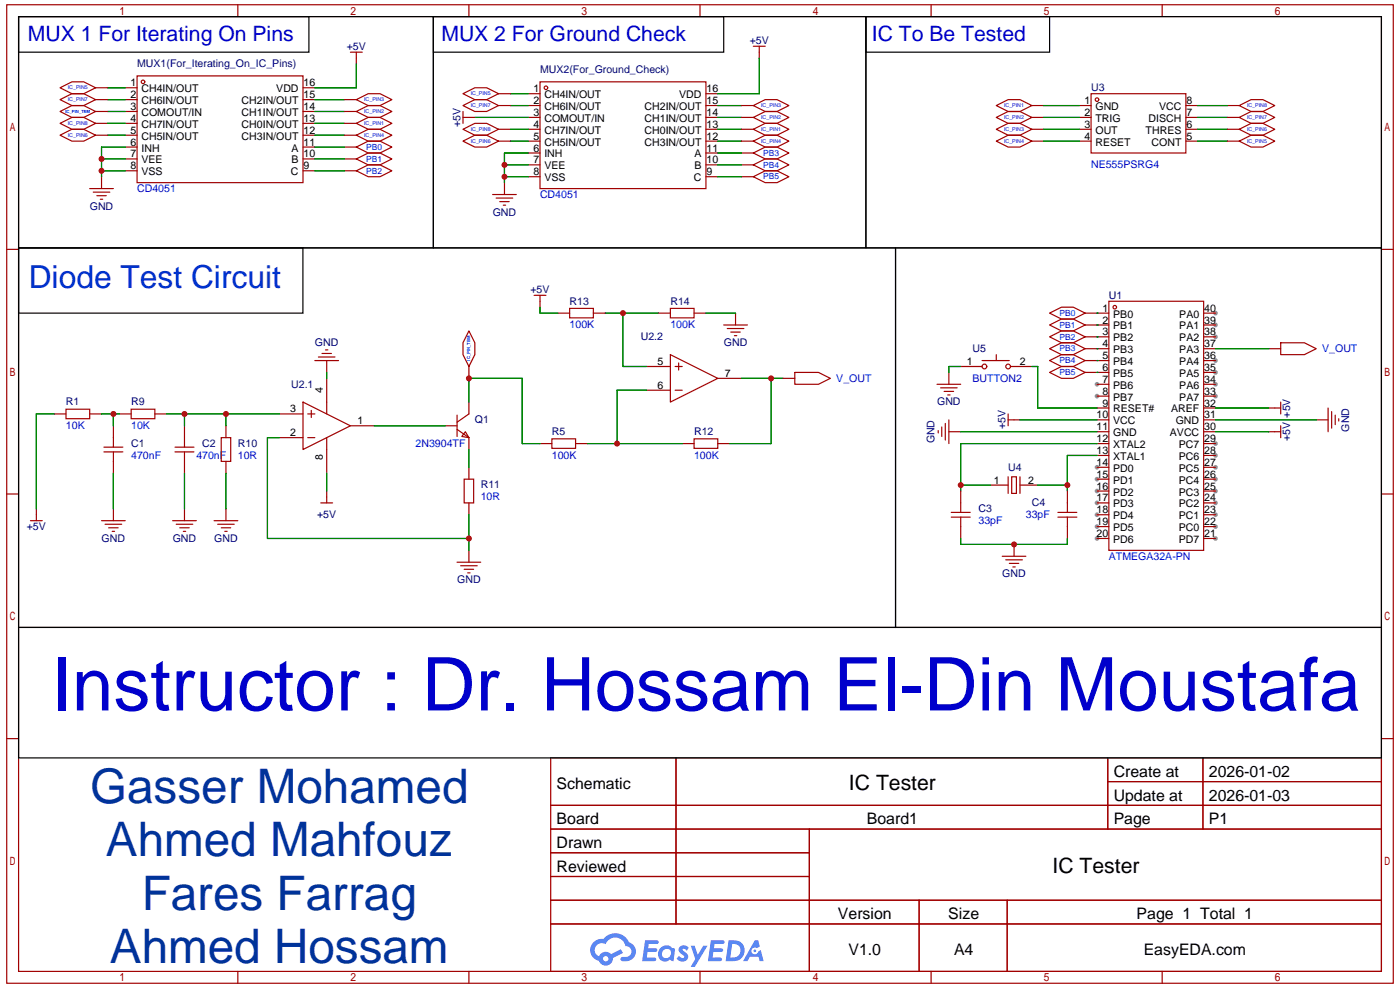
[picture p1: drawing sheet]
<svg xmlns="http://www.w3.org/2000/svg" width="297mm" height="210mm" viewBox="0 0 297 210" stroke-linecap="round" stroke-linejoin="round" font-family="sans-serif">
<g fill="#999">
<circle cx="232.9" cy="81.5" r=".5"/>
<circle cx="232.9" cy="84" r=".5"/>
<circle cx="232.9" cy="99.1" r=".5"/>
<circle cx="232.9" cy="101.6" r=".5"/>
<circle cx="232.9" cy="104.1" r=".5"/>
<circle cx="232.9" cy="106.7" r=".5"/>
<circle cx="232.9" cy="109.2" r=".5"/>
<circle cx="232.9" cy="111.7" r=".5"/>
<circle cx="232.9" cy="114.2" r=".5"/>
<circle cx="258" cy="114.2" r=".5"/>
<circle cx="258" cy="111.7" r=".5"/>
<circle cx="258" cy="109.2" r=".5"/>
<circle cx="258" cy="106.7" r=".5"/>
<circle cx="258" cy="104.1" r=".5"/>
<circle cx="258" cy="101.6" r=".5"/>
<circle cx="258" cy="99.1" r=".5"/>
<circle cx="258" cy="96.6" r=".5"/>
<circle cx="258" cy="94.1" r=".5"/>
<circle cx="258" cy="84" r=".5"/>
<circle cx="258" cy="81.5" r=".5"/>
<circle cx="258" cy="79" r=".5"/>
<circle cx="258" cy="76.5" r=".5"/>
<circle cx="258" cy="71.4" r=".5"/>
<circle cx="258" cy="68.9" r=".5"/>
<circle cx="258" cy="66.4" r=".5"/>
</g>
<g fill="none" stroke="#a10000" stroke-width=".25">
<path d="M1.4 1h294.4v207.5h-294.4zM3.9 3.5h289.3v202.5h-289.3zM50.5 1v2.5M99.5 1v2.5M148.6 1v2.5M197.6 1v2.5M246.7 1v2.5M1.4 52.9h2.5M293.2 52.9h2.6M1.4 104.8h2.5M293.2 104.8h2.6M1.4 156.7h2.5"/>
<path d="M293.2 156.7h2.6M116.9 160.7h176.3v45.3h-176.3zM116.9 170.8h176.3M116.9 175.8h176.3M143.5 160.7v35.3M171.8 175.8v30.2M235.1 160.7v15.1M235.1 165.8h58.1M255.4 160.7v15.1M116.9 180.9h54.9M116.9 190.9h176.3M116.9 185.9h54.9"/>
<path d="M116.9 196h176.3M195.1 190.9v15.1M213.8 190.9v15.1M50.5 206v2.5M99.5 206v2.5M148.6 206v2.5M197.6 206v2.5M246.7 206v2.5"/>
</g>
<g fill="#5487ff">
<path d="M144.4 200.8a1.29 1.29 0 0 1 1.8 .2l-.4 .7a.54 .54 0 0 0-.9-.3l.1 .2a1.27 1.27 0 0 1 .8 2 1.52 1.52 0 0 1-2.2-.3l.5-.6 .8 .5a.31 .31 0 0 0 .4-.3 .31 .31 0 0 0-.3-.3 1.11 1.11 0 0 1-.6-1.8z"/>
<path d="M146.6 200.6h.8l.7 1.9 1.2-1.9h.9l-2.7 4.5h-.9l1-1.7z"/>
<path d="M136.9 199.4h1.7a1.29 1.29 0 0 1 1.2 .2 .39 .39 0 0 1-.4 .6h-1.7l-.1 .9h1.6a.39 .39 0 0 1 .3 .5 .39 .39 0 0 1-.4 .3h-1.6l-.2 1.2h1.3a.45 .45 0 0 1 .5 .1 .45 .45 0 0 1 .2 .5l-.4 .2h-2.6z"/>
<path d="M150.9 199.4h1.6a1.31 1.31 0 0 1 1.3 .2 .39 .39 0 0 1-.4 .6h-1.7l-.2 .9h1.7a.39 .39 0 0 1 .3 .5 .39 .39 0 0 1-.4 .3h-1.7l-.1 1.2h1.3a.45 .45 0 0 1 .5 .1 .45 .45 0 0 1 .1 .5l-.3 .2h-2.6z"/>
<path d="M160.2 199.4h.7l.4 1.4-.6 .3a.75 .75 0 0 0-1.1 .3 .75 .75 0 0 0 .4 1 .75 .75 0 0 0 1-.6l.5-.3 .6 2.4h-.8l-.3-1h-1.8l-.5 1h-1z"/>
<path d="M154.7 199.4l-.7 4.5h1.5a2.25 2.25 0 0 0 2.6-2.3 2.25 2.25 0 0 0-2.7-2.2zM155.4 200.2a1.49 1.49 0 0 1 1.8 1.5 1.49 1.49 0 0 1-1.9 1.4h-.3z"/>
<path d="M140.1 201.2a1.57 1.57 0 0 0-.1 2.2 1.57 1.57 0 0 0 2.2 .1l.8 .4 .3-2.5-.2-.3h-.4a1.58 1.58 0 0 0-2.6 .1zM140.8 201.6a.97 .97 0 0 1 1.6 .4 .97 .97 0 0 1-1 1.2 .93 .93 0 0 1-.9-.6 .93 .93 0 0 1 .3-1z"/>
<path d="M126 199.8a2.34 2.34 0 0 0 1.1 4 1.53 1.53 0 0 0 1.8 1 1.53 1.53 0 0 0 1.2-1.6l2.1-1.1-.4-.8-2.1 1.1a1.56 1.56 0 0 0-2.6 .4 1.48 1.48 0 0 1-.7-2 1.48 1.48 0 0 1 2.2-.5 2.21 2.21 0 0 1 2.2-1.4 2.21 2.21 0 0 1 2 1.8 1.15 1.15 0 0 1 1.2 1 1.15 1.15 0 0 1-1 1.3h-.7a.46 .46 0 0 0-.6 .3 .46 .46 0 0 0 .4 .6 2.15 2.15 0 0 0 2.5-1 2.15 2.15 0 0 0-.3-2.6l-.8-.4a3.2 3.2 0 0 0-5.4-.8l-1.1 .1zM128 203.3a.6 .6 0 0 1 1.2 0 .6 .6 0 0 1-1.2 0z"/>
<circle cx="160.2" cy="201.7" r=".28"/>
</g>
<g fill="none" stroke="#a10000" stroke-width=".25">
<path d="M12.7 18.6l2.6-1.2h2.5l2.5 1.2-2.5 1.3h-2.5zM20.3 18.6h2.5M26.6 18.6h2.5M29.1 16.1h35.2v22.6h-35.2zM64.3 18.6h2.5M74.4 11.1h2.5M75.6 11.1v2.5M98.3 19.9l2.5-1.3h2.5l2.5 1.3-2.5 1.2h-2.5zM105.8 19.9h2.5M112.1 19.9h2.5M114.6 17.4h35.2v22.6h-35.2zM149.8 19.9h2.6"/>
<path d="M159.9 9.8h2.5M161.2 9.8v2.5M231.6 19.9h20.1v12.6h-20.1zM12.7 26.2l2.6-1.3h2.5l2.5 1.3-2.5 1.2h-2.5zM12.7 28.7l2.6-1.3h2.5l2.5 1.3-2.5 1.2h-2.5zM12.7 23.6l2.6-1.2h2.5l2.5 1.2-2.5 1.3h-2.5zM12.7 21.1l2.6-1.2h2.5l2.5 1.2-2.5 1.3h-2.5zM19 40h5.1M20.3 21.1h2.5M20.3 23.6h2.5M20.3 26.2h2.5M20.3 28.7h2.5"/>
<path d="M21.6 37.5v2.5M26.6 21.1h2.5M26.6 23.6h2.5M26.6 26.2h2.5M26.6 28.7h2.5M26.6 31.2h2.5M26.6 33.7h2.5M26.6 36.2h2.5M64.3 21.1h2.5M64.3 23.6h2.5M64.3 26.2h2.5M64.3 28.7h2.5"/>
<path d="M64.3 31.2h2.5M64.3 33.7h2.5M64.3 36.2h2.5M73.1 21.1h2.5M73.1 23.6h2.5M73.1 26.2h2.5M73.1 28.7h2.5M73.1 31.2h2.5M73.1 33.7h2.5M73.1 36.2h2.5M75.6 36.2l2.6-1.2h2.5l2.5 1.2-2.5 1.3h-2.5zM75.6 33.7l2.6-1.2h2.5l2.5 1.2-2.5 1.3h-2.5z"/>
<path d="M75.6 31.2l2.6-1.3h2.5l2.5 1.3-2.5 1.3h-2.5zM75.6 21.1l2.6-1.2h2.5l2.5 1.2-2.5 1.3h-2.5zM75.6 23.6l2.6-1.2h2.5l2.5 1.2-2.5 1.3h-2.5zM75.6 26.2l2.6-1.3h2.5l2.5 1.3-2.5 1.2h-2.5zM75.6 28.7l2.6-1.3h2.5l2.5 1.3-2.5 1.2h-2.5zM98.3 27.4l2.5-1.2h2.5l2.5 1.2-2.5 1.3h-2.5zM98.3 29.9l2.5-1.2h2.5l2.5 1.2-2.5 1.3h-2.5zM98.3 22.4l2.5-1.3h2.5l2.5 1.3-2.5 1.2h-2.5zM98.3 24.9h2.5M98.3 23.6v2.6M105.8 22.4h2.5M105.8 27.4h2.5"/>
<path d="M105.8 29.9h2.5M107.1 38.7v2.6M112.1 22.4h2.5M112.1 24.9h2.5M112.1 27.4h2.5M112.1 29.9h2.5M112.1 32.5h2.5M112.1 35h2.5M112.1 37.5h2.5M149.8 22.4h2.6M149.8 24.9h2.6M149.8 27.4h2.6"/>
<path d="M149.8 29.9h2.6M149.8 32.5h2.6M149.8 35h2.6M149.8 37.5h2.6M157.4 22.4h2.5M157.4 24.9h2.5M157.4 27.4h2.5M157.4 29.9h2.5M157.4 32.5h2.5M157.4 35h2.5M157.4 37.5h2.5M159.9 32.5l2.5-1.3h2.5l2.6 1.3-2.6 1.2h-2.5z"/>
<path d="M159.9 35l2.5-1.3h2.5l2.6 1.3-2.6 1.2h-2.5zM159.9 37.5l2.5-1.3h2.5l2.6 1.3-2.6 1.2h-2.5zM159.9 22.4l2.5-1.3h2.5l2.6 1.3-2.6 1.2h-2.5zM159.9 24.9l2.5-1.3h2.5l2.6 1.3-2.6 1.3h-2.5zM159.9 27.4l2.5-1.2h2.5l2.6 1.2-2.6 1.3h-2.5zM159.9 29.9l2.5-1.2h2.5l2.6 1.2-2.6 1.3h-2.5zM211.5 27.4l2.5-1.2h2.5l2.5 1.2-2.5 1.3h-2.5zM211.5 24.9l2.5-1.3h2.5l2.5 1.3-2.5 1.3h-2.5zM211.5 22.4l2.5-1.3h2.5l2.5 1.3-2.5 1.2h-2.5zM211.5 29.9l2.5-1.2h2.5l2.5 1.2-2.5 1.3h-2.5zM219 22.4h2.5M219 24.9h2.5"/>
<path d="M219 27.4h2.5M219 29.9h2.5M229.1 22.4h2.5M229.1 24.9h2.5M229.1 27.4h2.5M229.1 29.9h2.5M251.7 22.4h2.5M251.7 24.9h2.5M251.7 27.4h2.5M251.7 29.9h2.5M260.5 22.4h2.6M260.5 24.9h2.6"/>
<path d="M260.5 27.4h2.6M260.5 29.9h2.6M263.1 22.4l2.5-1.3h2.5l2.5 1.3-2.5 1.2h-2.5zM263.1 27.4l2.5-1.2h2.5l2.5 1.2-2.5 1.3h-2.5zM263.1 24.9l2.5-1.3h2.5l2.5 1.3-2.5 1.3h-2.5zM263.1 29.9l2.5-1.2h2.5l2.5 1.2-2.5 1.3h-2.5zM19.8 40.8h3.5M20.5 41.5h2.1M21.3 42.3h.5M104.6 41.3h5M105.3 42h3.5M106.1 42.8h2"/>
<path d="M106.8 43.5h.5M66.8 76.5h5.1M67.6 75.7h3.5M68.3 75h2.1M69.1 74.2h.5M69.3 76.5v2.5M99.5 70.2l1.3 2.5v2.5l-1.3 2.5-1.2-2.5v-2.5zM99.5 77.7v2.5M113.4 62.6h2.5M114.6 62.6v2.6M118.4 66.4h2.5M120.9 65.4h5v2h-5z"/>
<path d="M125.9 66.4h2.6M137.3 77.7h5M139.8 66.4h2.5M142.3 65.4h5v2h-5zM142.3 75.2l10.1 5-10.1 5.1zM143.3 77.7h1.5M144.1 77v1.5M147.3 66.4h2.5M153.6 68.9h5.1M154.4 69.7h3.5M155.1 70.4h2M155.9 71.2h.5"/>
<path d="M156.1 66.4v2.5M168.7 79h5l2.6 1.2-2.6 1.3h-5zM201.4 79v2.5M203.9 77.7h4.6M208.5 76.5h5.7M211.5 75.2v1.3M214.5 77.7h4.5M222.8 74l2.5-1.3h2.5l2.5 1.3-2.5 1.2h-2.5zM222.8 76.5l2.5-1.3h2.5l2.5 1.3-2.5 1.2h-2.5zM222.8 79l2.5-1.3h2.5l2.5 1.3-2.5 1.2h-2.5zM222.8 71.4l2.5-1.2h2.5l2.5 1.2-2.5 1.3h-2.5zM222.8 68.9l2.5-1.2h2.5l2.5 1.2-2.5 1.3h-2.5z"/>
<path d="M222.8 66.4l2.5-1.2h2.5l2.5 1.2-2.5 1.3h-2.5zM230.3 66.4h5.1M230.3 68.9h5.1M230.3 71.4h5.1M230.3 74h5.1M230.3 76.5h5.1M230.3 79h5.1M235.4 63.9h20.1v52.8h-20.1zM255.5 66.4h2.5M255.5 68.9h2.5M255.5 71.4h2.5M255.5 74h2.5"/>
<path d="M255.5 76.5h2.5M255.5 79h2.5M269.3 74h2.6M271.9 72.7h5l2.5 1.3-2.5 1.2h-5zM11.5 87.8h2.5M14 86.8h5v2h-5zM19 87.8h2.6M22.1 94.8h4M22.1 95.8h4M24.1 90.3v4.5M24.1 95.8v4.6M25.3 87.8h2.5"/>
<path d="M27.8 86.8h5.1v2h-5.1zM32.9 87.8h2.5M37.1 94.8h4.1M37.1 95.8h4.1M39.2 90.3v4.5M39.2 95.8v4.6M47 92.8h2v5.1h-2zM48 90.3v2.5M48 97.9v2.5M59.3 92.8h5M59.3 87.8h5M64.3 85.3l10.1 5-10.1 5z"/>
<path d="M65.3 92.8h1.5M65.3 87.8h1.5M66.1 87v1.5M69.3 80.2v7.6M69.3 92.8v7.6M74.4 90.3h5M94.5 90.3h2.5M97 88v4.6M97 91.1l2.5 1.7M98.8 91.6l.7 1.2-1.5-.2zM99.5 85.3v2.5l-2.5 1.8M99.5 92.8v2.5"/>
<path d="M99.5 99.1v2.5M114.6 94.1h2.5M117.1 93.1h5.1v2h-5.1zM122.2 94.1h2.5M137.3 82.8h5M143.3 82.8h1.5M144.8 94.1h2.5M147.3 93.1h5.1v2h-5.1zM152.4 94.1h2.5M152.4 80.2h5M166.2 80.2h2.5M198.9 81.5h5"/>
<path d="M199.2 91.3v.5M199.7 82.3h3.5M199.9 90.6v2M200.4 83h2M200.7 89.8v3.5M201.2 83.8h.5M201.4 91.6h2.5M201.4 89.1v5M214 89.1h2.5M214 87.8v2.5M232.9 81.5h2.5M232.9 84h2.5"/>
<path d="M232.9 86.5h2.5M232.9 89.1h2.5M232.9 91.6h2.5M232.9 94.1h2.5M232.9 96.6h2.5M232.9 99.1h2.5M255.5 81.5h2.5M255.5 84h2.5M255.5 86.5h2.5M255.5 89.1h2.5M255.5 91.6h2.5M255.5 94.1h2.5"/>
<path d="M255.5 96.6h2.5M255.5 99.1h2.5M269.3 86.5h2.6M269.3 91.6h2.6M271.9 85.3v2.5M271.9 90.3v2.5M279.4 89.1h2.5M281.9 86.5v5.1M282.7 87.3v3.5M283.4 88v2.1M284.2 88.8v.5M6.5 110.4h2.5"/>
<path d="M7.7 107.9v2.5M21.6 110.4h5M22.3 111.2h3.5M23.1 111.9h2M23.8 112.7h.5M24.1 107.9v2.5M36.6 110.4h5.1M37.4 111.2h3.5M38.2 111.9h2M38.9 112.7h.5M39.2 107.9v2.5M45.5 110.4h5"/>
<path d="M46.2 111.2h3.5M47 111.9h2M47.7 112.7h.5M48 107.9v2.5M68.1 106.7h2.5M69.3 104.1v2.6M97 119.2h5.1M97.8 120h3.5M98.5 101.6h2v5.1h-2zM99.5 106.7v2.5M99.5 116.7v2.5M201.9 108.7h4"/>
<path d="M201.9 109.7h4M203.9 104.1v4.6M203.9 109.7v4.5M210.2 102.9h3.8M212.7 118h5.1M213.5 118.7h3.5M214 101.1v3.5M214.2 119.5h2.1M214.8 101.1h1v3.5h-1zM215.3 115.5v2.5M216.5 102.9h3.8M216.5 101.1v3.5"/>
<path d="M224.6 108.7h4M224.6 109.7h4M226.6 104.1v4.6M226.6 109.7v4.5M232.9 101.6h2.5M232.9 104.1h2.5M232.9 106.7h2.5M232.9 109.2h2.5M232.9 111.7h2.5M232.9 114.2h2.5M255.5 101.6h2.5M255.5 104.1h2.5"/>
<path d="M255.5 106.7h2.5M255.5 109.2h2.5M255.5 111.7h2.5M255.5 114.2h2.5M98.5 120.7h2M99.3 121.5h.5M215 120.2h.5"/>
<circle cx="30.4" cy="17.4" r=".38"/>
<circle cx="115.9" cy="18.6" r=".38"/>
<circle cx="232.9" cy="21.1" r=".38"/>
<circle cx="209" cy="77.7" r=".5"/>
<circle cx="214" cy="77.7" r=".5"/>
<circle cx="236.6" cy="65.2" r=".38"/>
</g>
<g fill="none" stroke="#008700" stroke-width=".25">
<path d="M22.8 18.6h3.8M75.6 13.6v5h-8.8M108.3 19.9h3.8M161.2 12.3v7.6h-8.8M21.6 36.2h5M21.6 33.7h5M22.8 21.1h3.8M22.8 23.6h3.8M22.8 26.2h3.8M22.8 28.7h3.8M26.6 31.2h-5v6.3M66.8 36.2h6.3"/>
<path d="M66.8 33.7h6.3M66.8 31.2h6.3M66.8 21.1h6.3M66.8 23.6h6.3M66.8 26.2h6.3M66.8 28.7h6.3M100.8 24.9h11.3M107.1 37.5h5M107.1 35h5M108.3 22.4h3.8M108.3 27.4h3.8M108.3 29.9h3.8"/>
<path d="M112.1 32.5h-5v6.2M152.4 37.5h5M152.4 35h5M152.4 32.5h5M152.4 22.4h5M152.4 24.9h5M152.4 27.4h5M152.4 29.9h5M221.5 22.4h7.6M221.5 24.9h7.6M221.5 27.4h7.6M221.5 29.9h7.6"/>
<path d="M254.2 22.4h6.3M254.2 24.9h6.3M254.2 27.4h6.3M254.2 29.9h6.3M69.3 79v1.2M114.6 65.2v1.2h3.8M128.5 66.4h11.3M132.2 66.4v11.3h5.1M149.8 66.4h6.3M203.9 77.7h-2.5v1.3M219 77.7h1.3v8.8h12.6M232.9 74h.1"/>
<path d="M232.9 76.5h.1M232.9 79h.1M232.9 68.9h.1M232.9 71.4h.1M232.9 66.4h.1M258 74h11.3M11.5 87.8h-3.8v20.1M21.6 87.8h3.7M24.1 87.8v2.5M35.4 87.8h23.9M39.2 87.8v2.5M48 87.8v2.5"/>
<path d="M59.3 92.8h-2.5v21.4h42.7M79.4 90.3h15.1M99.5 85.3v-5.1h11.4v13.9h3.7M99.5 95.3v3.8M124.7 94.1h20.1M137.3 82.8h-6.3v11.3M157.4 80.2h8.8M163.7 80.2v13.9h-8.8M203.9 91.6h29M216.5 89.1h16.4M232.9 94.1h-29v10M232.9 96.6h-6.3v7.5"/>
<path d="M258 91.6h11.3M258 89.1h21.4M258 86.5h11.3M24.1 100.4v7.5M39.2 100.4v7.5M48 100.4v7.5M69.3 100.4v3.7M99.5 109.2v7.5M203.9 102.9h6.3M203.9 114.2v1.3h22.7v-1.3M220.3 102.9h6.3"/>
</g>
<path d="M3.9 3.5h88.1v49.1h-88.1zM3.9 3.5h61.7v7.6h-61.7zM92 3.5h91.8v49.1h-91.8zM92 3.5h61.6v7.6h-61.6zM183.8 3.5h109.4v49.1h-109.4zM183.8 3.5h39v7.6h-39zM3.9 52.6h186.2v80.5h-186.2zM3.9 52.6h60.4v13.8h-60.4zM190.1 52.6h103.1v80.5h-103.1zM3.9 133.1h289.3v27.6h-289.3z" fill="none" stroke="#000" stroke-width=".25"/>
<g fill="#c00">
<circle cx="48" cy="87.8" r=".63"/>
<circle cx="39.2" cy="87.8" r=".63"/>
<circle cx="24.1" cy="87.8" r=".63"/>
<circle cx="99.5" cy="114.2" r=".63"/>
<circle cx="99.5" cy="80.2" r=".63"/>
<circle cx="163.7" cy="80.2" r=".63"/>
<circle cx="132.2" cy="66.4" r=".63"/>
<circle cx="131" cy="94.1" r=".63"/>
<circle cx="107.1" cy="37.5" r=".63"/>
<circle cx="107.1" cy="35" r=".63"/>
<circle cx="21.6" cy="36.2" r=".63"/>
<circle cx="21.6" cy="33.7" r=".63"/>
<circle cx="203.9" cy="102.9" r=".63"/>
<circle cx="226.6" cy="102.9" r=".63"/>
<circle cx="215.3" cy="115.5" r=".63"/>
</g>
<text font-size="15.7" fill="#00c" x="10.9" y="150.7">Instructor : Dr. Hossam El-Din Moustafa</text>
<g font-size="10.1" fill="#039">
<text x="19.1" y="170.3">Gasser Mohamed</text>
<text x="22.5" y="181.6">Ahmed Mahfouz</text>
<text x="30.1" y="192.9">Fares Farrag</text>
<text x="23.3" y="204.2">Ahmed Hossam</text>
</g>
<text font-size="6.7" fill="#03c" x="6.1" y="61">Diode Test Circuit</text>
<g font-size="4.5" fill="#00c">
<text x="5.9" y="8.7">MUX 1 For Iterating On Pins</text>
<text x="93.7" y="8.7">MUX 2 For Ground Check</text>
<text x="185.1" y="8.7">IC To Be Tested</text>
</g>
<g font-size="4.5">
<text x="180.2" y="167.6">IC Tester</text>
<text x="223.4" y="185.2">IC Tester</text>
</g>
<g font-size="3.4">
<text x="118.2" y="167.3">Schematic</text>
<text x="236.4" y="164.8">Create at</text>
<text x="256.6" y="164.8">2026-01-02</text>
<text x="236.4" y="169.8">Update at</text>
<text x="256.6" y="169.8">2026-01-03</text>
<text x="118.2" y="174.8">Board</text>
<text x="118.2" y="179.9">Drawn</text>
<text x="184" y="174.8">Board1</text>
<text x="236.4" y="174.8">Page</text>
<text x="256.6" y="174.8">P1</text>
<text x="118.2" y="184.9">Reviewed</text>
<text x="177.9" y="195">Version</text>
<text x="201.3" y="195">Size</text>
<text x="241.3" y="195">Page 1 Total 1</text>
<text x="180.1" y="202.5">V1.0</text>
<text x="202.5" y="202.5">A4</text>
<text x="242.8" y="202.5">EasyEDA.com</text>
</g>
<g font-size="2.2" fill="#000080">
<text x="73.6" y="10.5">+5V</text>
<text x="159.1" y="9.3">+5V</text>
<text x="29.1" y="14.3">MUX1(For_Iterating_On_IC_Pins)</text>
<text x="114.6" y="15.6">MUX2(For_Ground_Check)</text>
<text x="231.6" y="19.3">U3</text>
<text x="97.7" y="26.9" transform="rotate(-90 97.7 26.9)">+5V</text>
<text x="19.1" y="44.5">GND</text>
<text x="104.6" y="45.7">GND</text>
<text x="112.6" y="62.1">+5V</text>
<text x="120.9" y="64.6">R13</text>
<text x="142.3" y="64.6">R14</text>
<text x="235.4" y="63.4">U1</text>
<text x="66.9" y="73.4">GND</text>
<text x="136" y="72.2">U2.2</text>
<text x="153.6" y="73.4">GND</text>
<text x="206.4" y="74.7">U5</text>
<text x="61.8" y="82.2">U2.1</text>
<text x="14" y="86">R1</text>
<text x="27.8" y="86">R9</text>
<text x="100.8" y="89.8">Q1</text>
<text x="198.9" y="86">GND</text>
<text x="273.8" y="88.6" transform="rotate(-90 273.8 88.6)">+5V</text>
<text x="27.8" y="94.8">C1</text>
<text x="42.9" y="94.8">C2</text>
<text x="50.5" y="94.8">R10</text>
<text x="117.1" y="92.3">R5</text>
<text x="147.3" y="92.3">R12</text>
<text x="198.4" y="94.1" transform="rotate(-90 198.4 94.1)">GND</text>
<text x="213.5" y="91.1" transform="rotate(-90 213.5 91.1)">+5V</text>
<text x="273.8" y="93.6" transform="rotate(-90 273.8 93.6)">+5V</text>
<text x="286.4" y="91.5" transform="rotate(-90 286.4 91.5)">GND</text>
<text x="214" y="99.8">U4</text>
<text x="102.1" y="103.6">R11</text>
<text x="219" y="107.4">C4</text>
<text x="5.7" y="112.4">+5V</text>
<text x="67.3" y="109.9">+5V</text>
<text x="207.7" y="108.6">C3</text>
<text x="21.6" y="114.9">GND</text>
<text x="36.7" y="114.9">GND</text>
<text x="45.5" y="114.9">GND</text>
<text x="97" y="123.7">GND</text>
<text x="212.8" y="122.5">GND</text>
</g>
<g font-size="2.2">
<text x="27.7" y="18.3">1</text>
<text x="27.7" y="20.8">2</text>
<text x="27.7" y="23.3">3</text>
<text x="30" y="19.6">CH4IN/OUT</text>
<text x="30" y="22.1">CH6IN/OUT</text>
<text x="51.3" y="22.1">CH2IN/OUT</text>
<text x="58.6" y="19.6">VDD</text>
<text x="64.4" y="23.3">14</text>
<text x="64.4" y="20.8">15</text>
<text x="64.4" y="18.3">16</text>
<text x="113.3" y="19.6">1</text>
<text x="113.3" y="22.1">2</text>
<text x="115.6" y="20.8">CH4IN/OUT</text>
<text x="115.6" y="23.3">CH6IN/OUT</text>
<text x="136.8" y="23.3">CH2IN/OUT</text>
<text x="144.2" y="20.8">VDD</text>
<text x="150" y="22.1">15</text>
<text x="150" y="19.6">16</text>
<text x="230.2" y="22.1">1</text>
<text x="232.5" y="23.3">GND</text>
<text x="246.1" y="23.3">VCC</text>
<text x="251.9" y="22.1">8</text>
<text x="27.7" y="25.9">4</text>
<text x="27.7" y="28.4">5</text>
<text x="30" y="24.6">COMOUT/IN</text>
<text x="30" y="27.1">CH7IN/OUT</text>
<text x="30" y="29.6">CH5IN/OUT</text>
<text x="51.3" y="29.6">CH3IN/OUT</text>
<text x="51.3" y="27.1">CH0IN/OUT</text>
<text x="51.3" y="24.6">CH1IN/OUT</text>
<text x="64.4" y="28.4">12</text>
<text x="64.4" y="25.9">13</text>
<text x="113.3" y="24.6">3</text>
<text x="113.3" y="27.1">4</text>
<text x="113.3" y="29.6">5</text>
<text x="115.6" y="25.9">COMOUT/IN</text>
<text x="115.6" y="28.4">CH7IN/OUT</text>
<text x="136.8" y="28.4">CH0IN/OUT</text>
<text x="136.8" y="25.9">CH1IN/OUT</text>
<text x="150" y="29.6">12</text>
<text x="150" y="27.1">13</text>
<text x="150" y="24.6">14</text>
<text x="230.2" y="24.6">2</text>
<text x="230.2" y="27.1">3</text>
<text x="230.2" y="29.6">4</text>
<text x="232.5" y="25.9">TRIG</text>
<text x="232.5" y="28.4">OUT</text>
<text x="243.2" y="28.4">THRES</text>
<text x="243.8" y="25.9">DISCH</text>
<text x="251.9" y="29.6">5</text>
<text x="251.9" y="27.1">6</text>
<text x="251.9" y="24.6">7</text>
<text x="27.7" y="30.9">6</text>
<text x="27.7" y="33.4">7</text>
<text x="27.7" y="35.9">8</text>
<text x="30" y="32.1">INH</text>
<text x="30" y="34.7">VEE</text>
<text x="61.9" y="34.7">B</text>
<text x="61.9" y="32.1">A</text>
<text x="64.4" y="35.9">9</text>
<text x="64.4" y="33.4">10</text>
<text x="64.4" y="30.9">11</text>
<text x="113.3" y="32.1">6</text>
<text x="113.3" y="34.7">7</text>
<text x="115.6" y="30.9">CH5IN/OUT</text>
<text x="115.6" y="33.4">INH</text>
<text x="115.6" y="35.9">VEE</text>
<text x="136.8" y="30.9">CH3IN/OUT</text>
<text x="147.4" y="35.9">B</text>
<text x="147.4" y="33.4">A</text>
<text x="150" y="34.7">10</text>
<text x="150" y="32.1">11</text>
<text x="232.5" y="30.9">RESET</text>
<text x="244.4" y="30.9">CONT</text>
<text x="30" y="37.2">VSS</text>
<text x="61.8" y="37.2">C</text>
<text x="113.3" y="37.2">8</text>
<text x="115.6" y="38.4">VSS</text>
<text x="147.3" y="38.4">C</text>
<text x="150" y="37.2">9</text>
<text x="234" y="66.1">1</text>
<text x="234" y="68.6">2</text>
<text x="234" y="71.1">3</text>
<text x="236.3" y="67.4">PB0</text>
<text x="236.3" y="69.9">PB1</text>
<text x="250.3" y="69.9">PA1</text>
<text x="250.3" y="67.4">PA0</text>
<text x="255.6" y="71.1">38</text>
<text x="255.6" y="68.6">39</text>
<text x="255.6" y="66.1">40</text>
<text x="139.5" y="77.4">5</text>
<text x="205.2" y="77.4">1</text>
<text x="216.5" y="77.4">2</text>
<text x="234" y="73.7">4</text>
<text x="234" y="76.2">5</text>
<text x="236.3" y="72.4">PB2</text>
<text x="236.3" y="74.9">PB3</text>
<text x="236.3" y="77.4">PB4</text>
<text x="250.3" y="77.4">PA4</text>
<text x="250.3" y="74.9">PA3</text>
<text x="250.3" y="72.4">PA2</text>
<text x="255.6" y="76.2">36</text>
<text x="255.6" y="73.7">37</text>
<text x="68.6" y="83.3" transform="rotate(-90 68.6 83.3)">4</text>
<text x="139.5" y="82.5">6</text>
<text x="153.9" y="79.9">7</text>
<text x="234" y="78.7">6</text>
<text x="234" y="81.2">7</text>
<text x="234" y="83.7">8</text>
<text x="236.3" y="79.9">PB5</text>
<text x="236.3" y="82.5">PB6</text>
<text x="250.3" y="82.5">PA6</text>
<text x="250.3" y="79.9">PA5</text>
<text x="255.6" y="83.7">33</text>
<text x="255.6" y="81.2">34</text>
<text x="255.6" y="78.7">35</text>
<text x="61.6" y="87.5">3</text>
<text x="232.8" y="88.7">10</text>
<text x="234" y="86.2">9</text>
<text x="236.3" y="85">PB7</text>
<text x="236.3" y="87.5">RESET#</text>
<text x="248.6" y="87.5">AREF</text>
<text x="250.3" y="85">PA7</text>
<text x="255.6" y="88.7">31</text>
<text x="255.6" y="86.2">32</text>
<text x="61.6" y="92.5">2</text>
<text x="75.9" y="90">1</text>
<text x="232.8" y="91.3">11</text>
<text x="232.8" y="93.8">12</text>
<text x="236.3" y="90">VCC</text>
<text x="236.3" y="92.5">GND</text>
<text x="236.3" y="95">XTAL2</text>
<text x="248.3" y="92.5">AVCC</text>
<text x="249.6" y="90">GND</text>
<text x="250.2" y="95">PC7</text>
<text x="255.6" y="93.8">29</text>
<text x="255.6" y="91.3">30</text>
<text x="68.6" y="97.6" transform="rotate(-90 68.6 97.6)">8</text>
<text x="232.8" y="96.3">13</text>
<text x="232.8" y="98.8">14</text>
<text x="232.8" y="101.3">15</text>
<text x="236.3" y="97.5">XTAL1</text>
<text x="236.3" y="100.1">PD0</text>
<text x="250.2" y="100.1">PC5</text>
<text x="250.2" y="97.5">PC6</text>
<text x="255.6" y="101.3">26</text>
<text x="255.6" y="98.8">27</text>
<text x="255.6" y="96.3">28</text>
<text x="211" y="102.6">1</text>
<text x="218.3" y="102.6">2</text>
<text x="232.8" y="103.8">16</text>
<text x="232.8" y="106.4">17</text>
<text x="236.3" y="102.6">PD1</text>
<text x="236.3" y="105.1">PD2</text>
<text x="236.3" y="107.6">PD3</text>
<text x="250.2" y="107.6">PC2</text>
<text x="250.2" y="105.1">PC3</text>
<text x="250.2" y="102.6">PC4</text>
<text x="255.6" y="106.4">24</text>
<text x="255.6" y="103.8">25</text>
<text x="232.8" y="108.9">18</text>
<text x="232.8" y="111.4">19</text>
<text x="232.8" y="113.9">20</text>
<text x="236.3" y="110.1">PD4</text>
<text x="236.3" y="112.6">PD5</text>
<text x="250.2" y="112.6">PC0</text>
<text x="250.2" y="110.1">PC1</text>
<text x="255.6" y="113.9">21</text>
<text x="255.6" y="111.4">22</text>
<text x="255.6" y="108.9">23</text>
<text x="236.3" y="115.2">PD6</text>
<text x="250.2" y="115.2">PD7</text>
</g>
<g font-size="2.2" fill="#00f">
<text x="231.6" y="35.7">NE555PSRG4</text>
<text x="29.1" y="40.7">CD4051</text>
<text x="114.6" y="42">CD4051</text>
<text x="120.9" y="69.6">100K</text>
<text x="142.3" y="69.6">100K</text>
<text x="280.7" y="74.7">V_OUT</text>
<text x="177.5" y="81">V_OUT</text>
<text x="206.4" y="81">BUTTON2</text>
<text x="14" y="91">10K</text>
<text x="27.8" y="91">10K</text>
<text x="88.2" y="94.8">2N3904TF</text>
<text x="27.8" y="97.3">470nF</text>
<text x="41.7" y="97.3">470nF</text>
<text x="50.5" y="97.3">10R</text>
<text x="117.1" y="97.3">100K</text>
<text x="147.3" y="97.3">100K</text>
<text x="102.1" y="106.1">10R</text>
<text x="207.7" y="111.2">33pF</text>
<text x="217.8" y="109.9">33pF</text>
<text x="235.4" y="118.7">ATMEGA32A-PN</text>
</g>
<g font-size="1.8" fill="#00f">
<text x="77.7" y="34.3">PB1</text>
<text x="77.7" y="31.8">PB0</text>
<text x="162" y="33">PB3</text>
<text x="162" y="35.5">PB4</text>
<text x="77.7" y="36.8">PB2</text>
<text x="162" y="38.1">PB5</text>
<text x="224.9" y="69.5">PB1</text>
<text x="224.9" y="67">PB0</text>
<text x="224.9" y="74.5">PB3</text>
<text x="224.9" y="77.1">PB4</text>
<text x="224.9" y="72">PB2</text>
<text x="224.9" y="79.6">PB5</text>
</g>
<g font-size="1.1" fill="#00f">
<text x="14.4" y="21.5">IC_PIN7</text>
<text x="14.4" y="19">IC_PIN5</text>
<text x="77.3" y="21.5">IC_PIN3</text>
<text x="99.9" y="22.7">IC_PIN7</text>
<text x="99.9" y="20.2">IC_PIN5</text>
<text x="161.6" y="22.7">IC_PIN3</text>
<text x="213.1" y="22.7">IC_PIN1</text>
<text x="264.7" y="22.7">IC_PIN8</text>
<text x="14.4" y="26.5">IC_PIN8</text>
<text x="14.4" y="29">IC_PIN6</text>
<text x="77.3" y="24">IC_PIN2</text>
<text x="77.3" y="26.5">IC_PIN1</text>
<text x="77.3" y="29">IC_PIN4</text>
<text x="99.9" y="27.8">IC_PIN8</text>
<text x="161.6" y="25.3">IC_PIN2</text>
<text x="161.6" y="27.8">IC_PIN1</text>
<text x="213.1" y="27.8">IC_PIN3</text>
<text x="213.1" y="25.3">IC_PIN2</text>
<text x="264.7" y="27.8">IC_PIN6</text>
<text x="264.7" y="25.3">IC_PIN7</text>
<text x="99.9" y="30.3">IC_PIN6</text>
<text x="161.6" y="30.3">IC_PIN4</text>
<text x="213.1" y="30.3">IC_PIN4</text>
<text x="264.7" y="30.3">IC_PIN5</text>
</g>
<g font-size=".9" fill="#00f">
<text x="13.9" y="23.9">IC_PIN_TBM</text>
<text x="99.8" y="76.5" transform="rotate(-90 99.8 76.5)">IC_PIN_TBM</text>
</g>
</svg>
